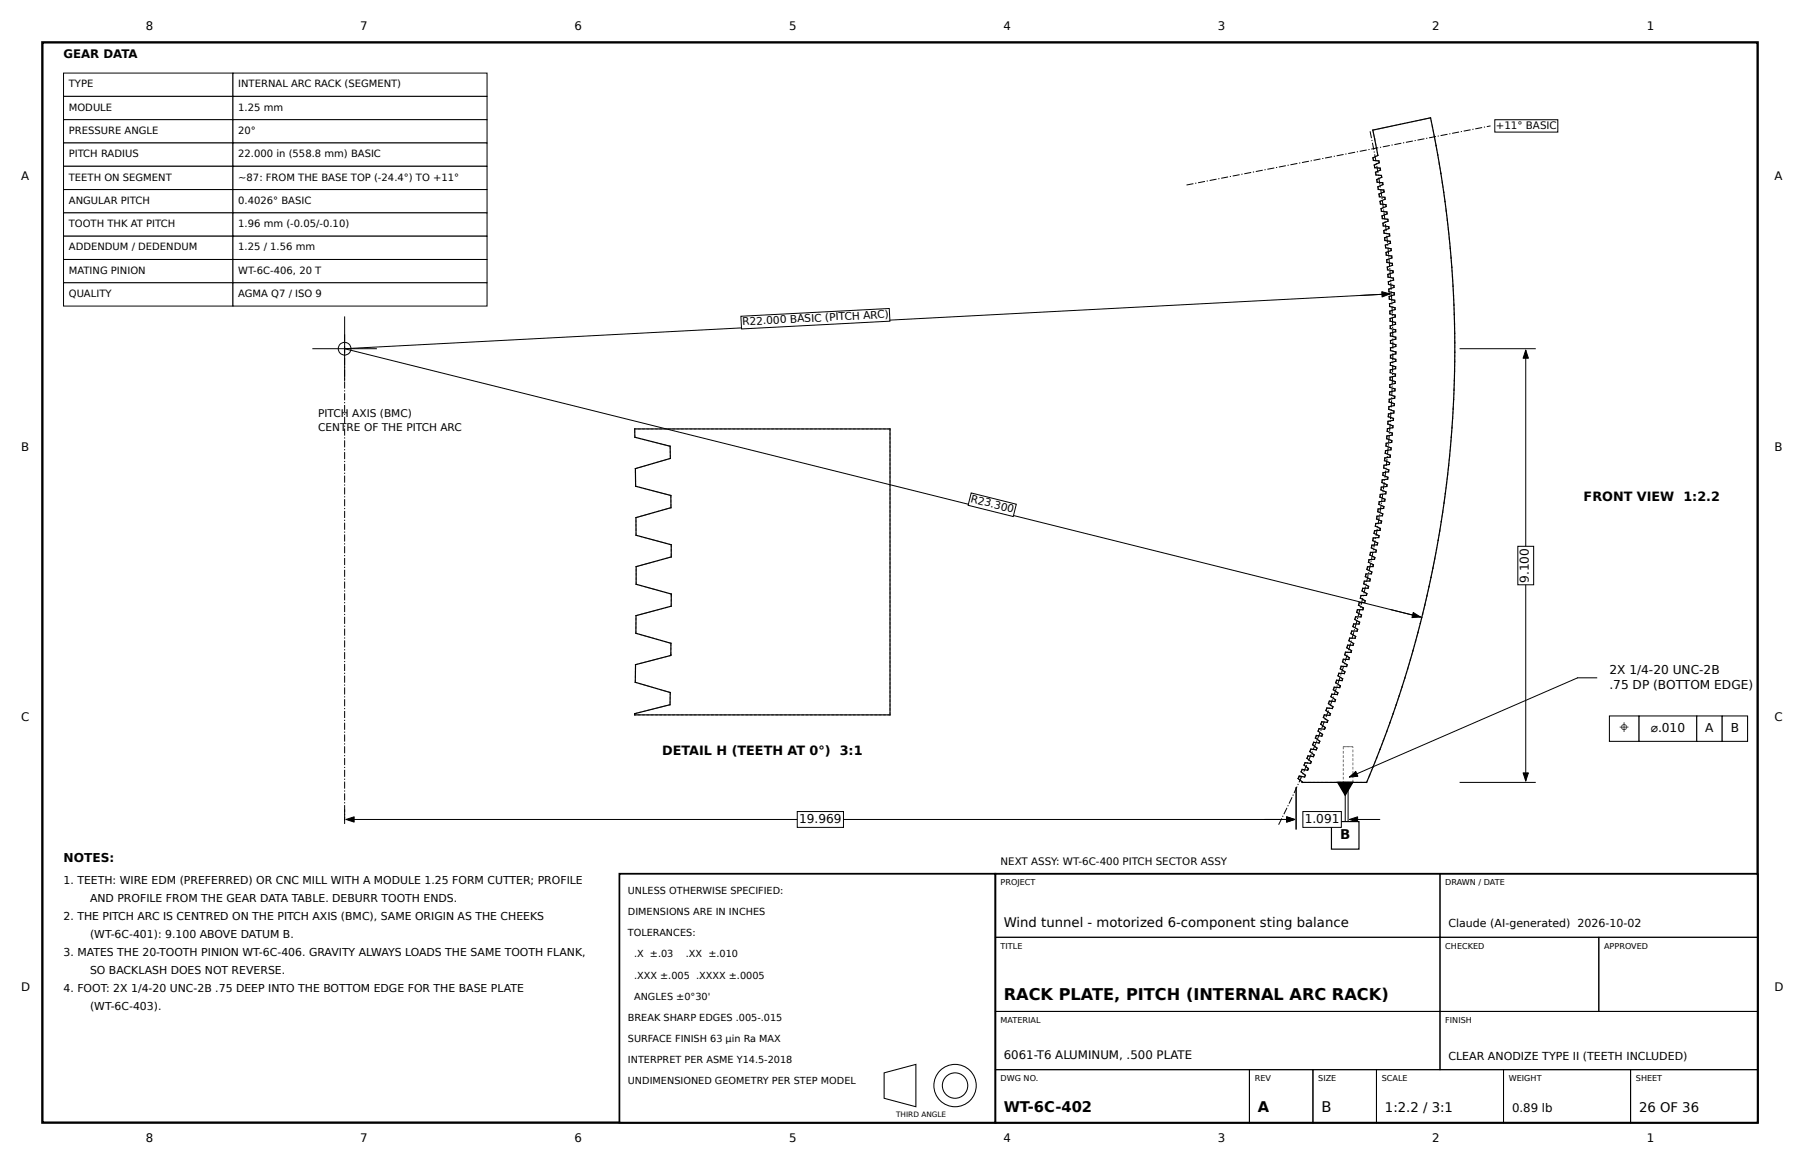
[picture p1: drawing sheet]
<svg xmlns="http://www.w3.org/2000/svg" width="432mm" height="279mm" viewBox="0 0 432 279" stroke-linecap="round" stroke-linejoin="round" font-family="sans-serif">
<path d="M10.2 10.2h411.4v259h-411.4z" fill="none" stroke="#000" stroke-width=".56"/>
<circle cx="82.7" cy="83.6" r="1.52" fill="none" stroke="#000" stroke-width=".24"/>
<g fill="#fff" stroke="#000" stroke-width=".24">
<path d="M15.2 17.5h40.7v5.6h-40.7z"/>
<path d="M55.9 17.5h60.9v5.6h-60.9z"/>
<path d="M15.2 23.1h40.7v5.6h-40.7z"/>
<path d="M55.9 23.1h60.9v5.6h-60.9z"/>
<path d="M15.2 28.7h40.7v5.6h-40.7z"/>
<path d="M55.9 28.7h60.9v5.6h-60.9z"/>
<path d="M15.2 34.3h40.7v5.6h-40.7z"/>
<path d="M55.9 34.3h60.9v5.6h-60.9z"/>
<path d="M15.2 39.9h40.7v5.6h-40.7z"/>
<path d="M55.9 39.9h60.9v5.6h-60.9z"/>
<path d="M15.2 45.5h40.7v5.6h-40.7z"/>
<path d="M55.9 45.5h60.9v5.6h-60.9z"/>
<path d="M15.2 51.1h40.7v5.5h-40.7z"/>
<path d="M55.9 51.1h60.9v5.5h-60.9z"/>
<path d="M15.2 56.6h40.7v5.6h-40.7z"/>
<path d="M55.9 56.6h60.9v5.6h-60.9z"/>
<path d="M15.2 62.2h40.7v5.6h-40.7z"/>
<path d="M55.9 62.2h60.9v5.6h-60.9z"/>
<path d="M15.2 67.8h40.7v5.6h-40.7z"/>
<path d="M55.9 67.8h60.9v5.6h-60.9z"/>
</g>
<g fill="none" stroke="#737373" stroke-width=".24" stroke-dasharray=".6 .4" stroke-linecap="butt">
<path d="M329.3 31.2l.5 2.1M329.4 37.9l1.1-.6M329.5 38.5l-.1-.6M329.7 39.6l1.2-.6M329.8 33.3l.4 2.1M330.2 35.4l.3 1.9M330.8 38.6l.1 .4M330.8 38.6l-1.3-.1M343.2 28.3l-13.9 2.9M343.6 30.5l-.4-2.2M344.1 32.7l-.5-2.2M344.5 34.9l-.4-2.2"/>
<path d="M344.9 37.2l-.4-2.3M345.3 39.4l-.4-2.2M329.8 40.2l-.1-.6M330 41.3l1.2-.5M330.1 42l-.1-.7M330.3 43.1l1.2-.6M330.4 43.7l-.1-.6M330.5 44.8l1.2-.5M330.6 45.4l-.1-.6M330.8 46.5l1.2-.5M330.9 47.2l-.1-.7M331.1 48.3l1.2-.5"/>
<path d="M331.1 40.3l.1 .5M331.1 40.3l-1.3-.1M331.2 48.9l-.1-.6M331.3 50l1.2-.5M331.4 42.1l.1 .4M331.4 42.1l-1.3-.1M331.4 50.7l-.1-.7M331.5 51.8l1.2-.5M331.6 52.4l-.1-.6M331.7 43.8v.1M331.7 43.8l-1.3-.1M331.7 43.9v.4"/>
<path d="M331.8 53.5l1.2-.5M331.8 54.2v-.7M331.9 45.6l.1 .4M331.9 45.6l-1.3-.2M332 55.3l1.2-.5M332 55.9v-.6M332.2 57l1.2-.4M332.2 47.3l.1 .5M332.2 47.3l-1.3-.1M332.2 57.7v-.7M332.3 58.8l1.3-.5M332.4 59.4l-.1-.6"/>
<path d="M332.5 49.1v.4M332.5 49.1l-1.3-.2M332.7 50.8v.5M332.7 50.8l-1.3-.1M332.9 52.6l.1 .4M332.9 52.6l-1.3-.2M333.1 54.4v.1M333.1 54.4l-1.3-.2M333.1 54.5l.1 .3M333.3 56.1l.1 .5M333.3 56.1l-1.3-.2M333.5 57.9l.1 .4"/>
<path d="M333.5 57.9l-1.3-.2M333.7 59.7v.4M333.7 59.7l-1.3-.3M345.7 41.6l-.4-2.2M346 43.9l-.3-2.3M346.3 46.1l-.3-2.2M346.6 48.3l-.3-2.2M346.9 50.6l-.3-2.3M347.2 52.8l-.3-2.2M347.5 55.1l-.3-2.3M347.7 57.4l-.2-2.3M347.9 59.6l-.2-2.2"/>
<path d="M332.5 60.6l1.2-.5M332.6 61.2l-.1-.6M332.7 62.3l1.2-.4M332.7 62.9v-.6M332.8 64.1l1.2-.5M332.9 64.7l-.1-.6M332.9 65.8l1.3-.4M333 66.5l-.1-.7M333.1 67.6l1.2-.4M333.1 68.2v-.6M333.2 69.3l1.2-.4M333.2 70v-.7"/>
<path d="M333.3 71.1l1.2-.4M333.3 71.7v-.6M333.3 72.9l1.3-.4M333.4 73.5l-.1-.6M333.4 74.6l1.3-.4M333.4 75.3v-.7M333.5 76.4l1.2-.4M333.5 77v-.6M333.5 78.2l1.3-.4M333.5 78.8v-.6M333.5 79.9l1.3-.4M333.9 61.4v.5"/>
<path d="M333.9 61.4l-1.3-.2M334 63.2v.4M334 63.2l-1.3-.3M334.1 64.9l.1 .3M334.1 64.9l-1.2-.2M334.2 65.2v.2M334.3 66.7v.5M334.3 66.7l-1.3-.2M334.4 68.5v.4M334.4 68.5l-1.3-.3M334.5 70.3v.4M334.5 70.3l-1.3-.3"/>
<path d="M334.6 72v.5M334.6 72l-1.3-.3M334.6 73.8l.1 .4M334.6 73.8l-1.2-.3M334.7 75.6v.3M334.7 75.6l-1.3-.3M334.7 75.9v.1M334.8 77.3v.5M334.8 77.3l-1.3-.3M334.8 79.1v.4M334.8 79.1l-1.3-.3M348.1 61.9l-.2-2.3"/>
<path d="M348.3 64.1l-.2-2.2M348.4 66.4l-.1-2.3M348.6 68.6l-.2-2.2M348.7 70.9l-.1-2.3M348.8 73.2l-.1-2.3M348.9 75.4l-.1-2.2M348.9 77.7v-2.3M349 80l-.1-2.3M333 99.9l.1-.6M333.1 99.3l1.3-.3M333.1 98.2l.1-.7M333.2 97.5l1.3-.2"/>
<path d="M333.2 96.4l.1-.6M333.3 95.8l1.3-.3M333.3 94.6l.1-.6M333.4 94l1.2-.3M333.4 92.9v-.6M333.4 92.3l1.3-.4M333.5 91.1v-.6M333.5 90.5l1.2-.3M333.5 89.4v-.7M333.5 88.7l1.3-.3M333.5 87.6v-.6M333.5 87l1.3-.4"/>
<path d="M333.5 80.5v-.6M333.6 85.8v-.6M333.6 81.7l1.2-.4M333.6 85.2l1.2-.3M333.6 82.3v-.6M333.6 84.1v-.7M333.6 83.4l1.2-.3M334.4 98.6v.4M334.4 98.6l-1.3-.4M334.5 96.8v.5M334.5 96.8l-1.3-.4M334.6 95.2v.3"/>
<path d="M334.6 95.1v.1M334.6 95.1l-1.3-.5M334.6 93.3v.4M334.6 93.3l-1.2-.4M334.7 91.5v.4M334.7 91.5l-1.2-.4M334.8 89.7l-.1 .5M334.8 89.7l-1.3-.3M334.8 88v.4M334.8 88l-1.3-.4M334.8 80.9v.4M334.8 80.9l-1.3-.4"/>
<path d="M334.8 86.2v.4M334.8 86.2l-1.2-.4M334.8 82.7v.4M334.8 82.7l-1.2-.4M334.8 84.4v.1M334.8 84.4l-1.2-.3M334.8 84.5v.4M348.6 98.1l.1-2.3M348.7 95.8l.1-2.2M348.8 93.6l.1-2.3M348.9 91.3v-2.3M348.9 89l.1-2.2"/>
<path d="M349 86.8v-2.3M349 82.2v-2.2M349 84.5v-2.3M152.3 104.9v-2M152.4 112.4l8.4-2.5M152.5 116.6l-.1-4.2M160.8 107v2.9M160.8 107l-8.5-2.1M160.9 118.8l.1 3M160.9 118.8l-8.4-2.2M213.5 102.9h-61.2M331 119.2l.1-.6"/>
<path d="M331.1 118.6l1.3-.2M331.3 117.5l.1-.7M331.4 116.8l1.3-.1M331.5 115.7l.1-.6M331.6 115.1l1.3-.2M331.7 114l.1-.7M331.8 113.3l1.3-.2M331.9 112.2l.1-.6M332 111.6l1.3-.2M332.1 110.5l.1-.7M332.2 109.8l1.3-.2M332.2 119.7v.5"/>
<path d="M332.2 119.7l-1.2-.5M332.3 108.7l.1-.6M332.4 108.1l1.3-.2M332.5 118l-.1 .4M332.5 118l-1.2-.5M332.5 107v-.7M332.5 106.3l1.3-.2M332.6 105.2l.1-.6M332.7 116.5v.2M332.7 104.6l1.3-.3M332.7 116.2v.3M332.7 116.2l-1.2-.5"/>
<path d="M332.8 103.4v-.6M332.8 102.8l1.3-.2M332.9 101.7l.1-.6M332.9 114.5v.4M332.9 114.5l-1.2-.5M333 101.1l1.2-.3M333.2 112.7l-.1 .4M333.2 112.7l-1.3-.5M333.3 111v.4M333.3 111l-1.2-.5M333.5 109.2v.4M333.5 109.2l-1.2-.5"/>
<path d="M333.7 107.4v.5M333.7 107.4l-1.2-.4M333.9 105.9l-.1 .2M333.9 105.7v.2M333.9 105.7l-1.3-.5M334 103.9v.4M334 103.9l-1.2-.5M334.2 102.1l-.1 .5M334.2 102.1l-1.3-.4M334.3 100.4l-.1 .4M334.3 100.4l-1.3-.5M346.7 118.4l.3-2.3"/>
<path d="M347 116.1l.3-2.2M347.3 113.9l.2-2.3M347.5 111.6l.2-2.2M347.7 109.4l.3-2.3M348 107.1l.1-2.2M348.1 104.9l.2-2.3M348.3 102.6l.2-2.2M348.5 100.4l.1-2.3M152.6 124.1l8.4-2.3M152.6 128.4v-4.3M152.6 135.9l8.4-2.3M161 130.6v3"/>
<path d="M161 130.6l-8.4-2.2M327.3 139.4l1.3-.1M327.5 138.3l.2-.6M327.7 137.7l1.3-.1M327.9 136.6l.2-.7M328.1 135.9h1.3M328.3 134.8l.1-.6M328.4 134.2l1.3-.1M328.6 133.1l.2-.6M328.7 138.9l-.1 .4M328.7 138.9l-1.2-.6M328.8 132.5l1.3-.1"/>
<path d="M329 131.4l.1-.6M329.1 137.2l-.1 .4M329.1 137.2l-1.2-.6M329.1 130.8l1.3-.1M329.3 129.7l.1-.7M329.4 135.6v.3M329.4 129l1.3-.1M329.5 135.4l-.1 .2M329.5 135.4l-1.2-.6M329.6 127.9l.1-.6M329.7 127.3l1.3-.1M329.8 133.7l-.1 .4"/>
<path d="M329.8 133.7l-1.2-.6M329.9 126.2l.1-.6M330 125.6l1.3-.2M330.2 132l-.1 .4M330.2 132l-1.2-.6M330.2 124.4l.1-.6M330.3 123.8l1.3-.1M330.5 130.2l-.1 .5M330.5 130.2l-1.2-.5M330.5 122.7l.1-.6M330.6 122.1l1.3-.2M330.8 121l.1-.7"/>
<path d="M330.8 128.5l-.1 .4M330.8 128.5l-1.2-.6M330.9 120.3l1.3-.1M331.1 127.1l-.1 .1M331.1 126.7v.4M331.1 126.7l-1.2-.5M331.4 125l-.1 .4M331.4 125l-1.2-.6M331.7 123.2l-.1 .5M331.7 123.2l-1.2-.5M332 121.5l-.1 .4M332 121.5l-1.2-.5"/>
<path d="M343.3 138.5l.4-2.2M343.7 136.3l.5-2.3M344.2 134l.4-2.2M344.6 131.8l.4-2.2M345 129.6l.4-2.2M345.4 127.4l.3-2.3M345.7 125.1l.4-2.2M346.1 122.9l.3-2.3M346.4 120.6l.3-2.2M152.5 159.4l8.4-2.2M152.5 151.9l.1-4.2M152.6 147.7l8.4-2.3"/>
<path d="M152.6 140.1v-4.2M160.9 157v.2M160.9 154.3v2.7M160.9 154.3l-8.4-2.4M161 142.5v.2M161 142.5l-8.4-2.4M161 142.7v2.7M321.7 159.8l1.3 .1M322.1 158.7l.2-.6M322.3 158.1l1.3 .1M322.6 157l.2-.6M322.8 156.4l1.3 .1"/>
<path d="M323.1 155.4l.2-.7M323.2 159.4l-.2 .5M323.2 159.4l-1.1-.7M323.3 154.7l1.3 .1M323.6 153.7l.2-.7M323.7 157.7l-.1 .5M323.7 157.7l-1.1-.7M323.8 153l1.3 .1M324.1 152l.2-.6M324.1 156.4v.1M324.2 156l-.1 .4M324.2 156l-1.1-.6"/>
<path d="M324.3 151.4h1.3M324.6 150.3l.1-.6M324.7 154.3l-.1 .5M324.7 154.3l-1.1-.6M324.7 149.7h1.3M325 148.6l.2-.6M325.2 148l1.3-.1M325.2 152.6l-.1 .5M325.2 152.6l-1.1-.6M325.5 146.9l.1-.7M325.6 146.2h1.3M325.7 150.9l-.1 .5"/>
<path d="M325.7 150.9l-1.1-.6M325.9 145.2l.2-.7M326.1 144.5h1.3M326.2 149.2l-.2 .5M326.2 149.2l-1.2-.6M326.3 143.4l.2-.6M326.5 142.8h1.3M326.6 147.5l-.1 .4M326.6 147.5l-1.1-.6M326.7 141.7l.2-.6M326.9 141.1h1.3M327 146l-.1 .2"/>
<path d="M327 145.8v.2M327 145.8l-1.1-.6M327.2 140l.1-.6M327.5 144.1l-.1 .4M327.5 144.1l-1.2-.7M327.9 142.4l-.1 .4M327.9 142.4l-1.2-.7M328.3 140.6l-.1 .5M328.3 140.6l-1.1-.6M338.3 158.3l.6-2.2M338.9 156.1l.7-2.2M339.6 153.9l.5-2.2"/>
<path d="M340.1 151.7l.6-2.2M340.7 149.5l.6-2.2M341.3 147.3l.5-2.2M341.8 145.1l.5-2.2M342.3 142.9l.5-2.2M342.8 140.7l.5-2.2M152.3 171.4v-.2M152.3 171.2l8.4-2.2M152.4 163.6l.1-4.2M160.8 166.1l-.1 2.9M160.8 166.1l-8.4-2.5M213.5 171.4v-68.5"/>
<path d="M213.5 171.4h-61.2M314.5 179.7l1.3 .1M314.9 178.6l.2-.6M315.1 178l1.3 .2M315.6 177l.2-.6M315.8 176.4l1.3 .1M315.9 179.4l-.1 .4M315.9 179.4l-1-.8M316.2 175.3l.2-.5M316.4 174.8l1.3 .1M316.6 177.8l-.2 .4M316.6 177.8l-1-.8"/>
<path d="M316.8 173.7l.3-.6M317.1 173.1l1.3 .1M317.3 176.1l-.2 .4M317.3 176.1l-1.1-.8M317.5 172.1l.2-.6M317.7 171.5l1.3 .1M317.8 174.6l-.1 .3M317.9 174.5l-.1 .1M317.9 174.5l-1.1-.8M318.1 170.4l.2-.6M318.3 169.8l1.3 .1M318.5 172.8l-.1 .4"/>
<path d="M318.5 172.8l-1-.7M318.7 168.7l.2-.6M318.9 168.1l1.3 .1M319.2 171.2l-.2 .4M319.2 171.2l-1.1-.8M319.3 167.1l.2-.6M319.5 166.5l1.3 .1M319.8 169.5l-.2 .4M319.8 169.5l-1.1-.8M319.9 165.4l.2-.6M320.1 164.8l1.3 .1M320.4 167.8l-.2 .4"/>
<path d="M320.4 167.8l-1.1-.7M320.4 163.8l.2-.6M320.6 163.2h1.3M320.9 166.2l-.1 .4M320.9 166.2l-1-.8M321 162.1l.2-.6M321.2 161.5h1.3M321.5 164.5l-.1 .4M321.5 164.5l-1.1-.7M321.5 160.4l.2-.6M322.1 162.8l-.2 .4M322.1 162.8l-1.1-.7"/>
<path d="M322.2 179.1h2.3M322.2 179.1v8.5M322.6 161.1l-.1 .4M322.6 161.1l-1.1-.7M324.5 179.1h-2.3M331.1 179.7l.8-2.1M331.9 177.6l.7-2.1M332.6 175.5l.8-2.2M333.4 173.3l.8-2.1M334.2 171.2l.7-2.1M334.9 169.1l.7-2.2M335.6 166.9l.7-2.1"/>
<path d="M336.3 164.8l.7-2.2M337 162.6l.7-2.2M337.7 160.4l.6-2.1M311.4 186.7l.3-.6M311.4 186.7l.7 .6M311.7 186.1l1.3 .2M311.7 186.1l-.3 .6M311.7 186.1l.4 .1M312.1 187.3l-.7-.6M312.1 186.2l-.4-.1M312.1 186.2v1.1M312.1 185.1l.3-.6"/>
<path d="M312.4 184.5l1.3 .2M312.4 187.6l-1-.9M312.8 183.5l.3-.6M313.1 182.9l1.3 .2M313.1 185.9l-.1 .4M313.1 185.9l-1-.8M313.5 181.9l.3-.6M313.8 184.5l-.1 .2M313.8 181.3l1.3 .2M313.9 184.3l-.1 .2M313.9 184.3l-1.1-.8M314.2 180.2l.3-.5"/>
<path d="M314.6 182.7l-.2 .4M314.6 182.7l-1.1-.8M315.3 181.1l-.2 .4M315.3 181.1l-1.1-.9M322.2 187.6h2.3M324.5 187.6h-2.3M324.5 187.6v-8.5M327.8 187.6l.7-1.6M327.8 187.6h-15.4M328.5 186l.9-2.1M329.4 183.9l.8-2.1M330.2 181.8l.9-2.1"/>
</g>
<path d="M82.7 76v15.2M75.1 83.6h15.2" fill="none" stroke="#000" stroke-width=".24"/>
<path d="M332 46l-.1-.4-1.3-.2-.1-.6 1.2-.5v-.5l-1.3-.1-.1-.6 1.2-.6-.1-.4-1.3-.1-.1-.7 1.2-.5-.1-.5-1.3-.1-.1-.6 1.2-.6-.1-.4-1.3-.1-.1-.6 1.1-.6-1.2-6.1 13.9-2.9a266.3 266.3 0 0 1-15.4 159.3h-15.4l-1-.9 .3-.6 1.3 .2 .1-.4-1-.8 .3-.6 1.3 .2 .2-.4-1.1-.8 .3-.6 1.3 .2 .2-.4-1.1-.8 .3-.6 1.3 .2 .2-.4-1.1-.9 .3-.5 1.3 .1 .1-.4-1-.8 .2-.6 1.3 .2 .2-.4-1-.8 .2-.6 1.3 .1 .2-.4-1.1-.8 .2-.5 1.3 .1 .1-.3 .1-.1-1.1-.8 .3-.6 1.3 .1 .1-.4-1-.7 .2-.6 1.3 .1 .2-.4-1.1-.8 .2-.6 1.3 .1 .2-.4-1.1-.8 .2-.6 1.3 .1 .2-.4-1.1-.7 .2-.6 1.3 .1 .1-.4-1-.8 .2-.6 1.3 .1 .1-.4M332 46h.1M332 46l-1.2 .5 .1 .7 1.3 .1 .1 .5-1.2 .5 .1 .6 1.3 .2v.4l-1.2 .5 .1 .7 1.3 .1v.5l-1.2 .5 .1 .6 1.3 .2 .1 .4-1.2 .5v.7l1.3 .3 .1 .3-1.2 .5v.6l1.3 .2 .1 .5-1.2 .4v.7l1.3 .2 .1 .4-1.3 .5 .1 .6 1.3 .3v.4l-1.2 .5 .1 .6 1.3 .2v.5l-1.2 .4v.6l1.3 .3v.4l-1.2 .5 .1 .6 1.2 .2 .1 .5-1.3 .4 .1 .7 1.3 .2v.5l-1.2 .4v.6l1.3 .3v.4l-1.2 .4v.7l1.3 .3v.4l-1.2 .4v.6l1.3 .3v.5l-1.3 .4 .1 .6 1.2 .3 .1 .4-1.3 .4v.7l1.3 .3v.4l-1.2 .4v.6l1.3 .3v.5l-1.3 .4v.6l1.3 .3v.4l-1.3 .4v.6l1.3 .4v.4l-1.2 .4v.6l1.2 .4v.4l-1.2 .3v.7l1.2 .3M334.8 84.4v.1M334.8 84.5v.4l-1.2 .3v.6l1.2 .4v.4l-1.3 .4v.6l1.3 .4v.4l-1.3 .3v.7l1.3 .3-.1 .5-1.2 .3v.6l1.2 .4v.4l-1.3 .4v.6l1.2 .4v.4l-1.2 .3-.1 .6 1.3 .6v.3l-1.3 .3-.1 .6 1.3 .4v.5l-1.3 .2-.1 .7 1.3 .4v.4l-1.3 .3-.1 .6 1.3 .5-.1 .4-1.2 .3-.1 .6 1.3 .4-.1 .5-1.3 .2v.6l1.2 .5v.4l-1.3 .3-.1 .6 1.3 .5-.1 .4-1.3 .2v.7l1.2 .4v.5l-1.3 .2-.1 .6 1.2 .5v.4l-1.3 .2-.1 .7 1.2 .5v.4l-1.3 .2-.1 .6 1.3 .5-.1 .4-1.3 .2-.1 .7 1.2 .5v.4l-1.3 .2-.1 .6 1.2 .5v.5l-1.3 .1-.1 .7 1.2 .5-.1 .4-1.3 .2-.1 .6 1.2 .5v.5l-1.3 .1-.1 .7 1.2 .5-.1 .4-1.3 .2-.1 .6 1.2 .5-.1 .5-1.3 .1-.1 .6 1.2 .6-.1 .4-1.3 .2-.1 .6 1.2 .5-.1 .5-1.3 .1-.1 .6 1.2 .6-.1 .4-1.3 .1-.1 .7 1.2 .5-.1 .5-1.3 .1-.1 .6 1.2 .6-.1 .4-1.3 .1-.2 .6 1.2 .6-.1 .4-1.3 .1-.1 .6 1.2 .6-.1 .2v.3h-1.3l-.2 .7 1.2 .6-.1 .4-1.3 .1-.2 .6 1.2 .6-.1 .4-1.3 .1-.1 .6 1.1 .6-.1 .5h-1.3l-.2 .6 1.2 .7-.1 .4h-1.3l-.2 .6 1.2 .7-.1 .4h-1.3l-.2 .7 1.1 .6-.1 .4h-1.3l-.1 .7 1.1 .6-.1 .4-1.3 .1-.2 .6 1.2 .6-.2 .5h-1.3l-.1 .6 1.1 .6-.1 .5h-1.3l-.2 .6 1.1 .6-.1 .5-1.3-.1-.2 .7 1.1 .6-.1 .5-1.3-.1-.2 .7 1.1 .6-.1 .5-1.3-.1-.2 .6 1.1 .7-.1 .5-1.3-.1-.2 .6 1.1 .7-.2 .5-1.3-.1-.2 .6 1.1 .7-.1 .4h-1.3l-.2 .6 1.1 .7-.2 .4h-1.3l-.2 .6 1.1 .7M152.3 102.9h61.2v68.5h-61.2v-.2l8.4-2.2 .1-2.9-8.4-2.5 .1-4.2 8.4-2.2v-.2v-2.7l-8.4-2.4 .1-4.2 8.4-2.3v-2.7v-.2l-8.4-2.4v-4.2l8.4-2.3v-3l-8.4-2.2v-4.3l8.4-2.3-.1-3-8.4-2.2-.1-4.2 8.4-2.5v-2.9l-8.5-2.1zM321.5 164.5h.1" fill="none" stroke="#000" stroke-width=".28"/>
<path d="M284.6 44.4l73-14.2M82.7 80.2v117.7M306.7 197.8a251.5 251.5 0 0 0 21.9-166.5" fill="none" stroke="#000" stroke-width=".24" stroke-dasharray="1.7 .4 .3 .4" stroke-linecap="butt"/>
<g fill="#fff" stroke="#000" stroke-width=".42">
<path d="M238.8 209.5h182.8v59.7h-182.8z"/>
<path d="M148.6 209.5h90.2v59.7h-90.2z"/>
</g>
<g fill="none" stroke="#000" stroke-width=".24">
<path d="M333.4 70.5l-7.2 .4M333.8 70.5l-251.1 13.1 258.4 64.5M350.3 83.6h18M366 84v103.3M333.7 146.2l7 1.8M383 162.6h-4.5l-54.8 23.8M82.7 194.2v2.5M83 196.5h227.6h-7.3M310.9 188.9v9.9M322.7 187.6v12.7M323.4 188.9v9.9M323.7 196.5h7.3"/>
<path d="M350.3 187.6h18M238.8 209.5h106.6v15.3h-106.6zM345.4 209.5h76.2v15.3h-76.2zM238.8 224.8h106.6v17.8h-106.6zM345.4 224.8h38.1v17.8h-38.1zM383.5 224.8h38.1v17.8h-38.1zM238.8 242.6h106.6v13.9h-106.6zM238.8 256.5h60.9v12.7h-60.9zM299.7 256.5h15.3v12.7h-15.3zM315 256.5h15.2v12.7h-15.2zM330.2 256.5h30.5v12.7h-30.5zM345.4 242.6h76.2v13.9h-76.2z"/>
<path d="M360.7 256.5h30.5v12.7h-30.5zM391.2 256.5h30.4v12.7h-30.4z"/>
</g>
<g fill="none" stroke="#000" stroke-width=".25">
<path d="M212.1 257.3l7.6-2v10.1l-7.6-2z"/>
<circle cx="229.1" cy="260.4" r="5.1"/>
<circle cx="229.1" cy="260.4" r="3"/>
</g>
<path d="M331.5 70l1.9 .5-1.9 .7zM366 84l.6 1.9h-1.2zM339 146.9l1.7 1.1-2 .1zM83 196.5l2-.6v1.3zM308.6 195.9l2 .6-2 .7zM323.7 196.5l2-.6v1.3zM323.7 186.4l1.5-1.4 .5 1.2zM365.4 185.4h1.2l-.6 1.9z" fill="#000" stroke="#000" stroke-width=".24"/>
<path d="M320.9 187.6h3.6l-1.8 3.1z" fill="#000" stroke="#000" stroke-width=".35"/>
<g fill="#fff" stroke="#000" stroke-width=".24">
<path d="M177.7 75.8l35.6-1.8 .2 3-35.6 1.9z"/>
<path d="M233 118.2l10.8 2.7-.7 3-10.9-2.7z"/>
<path d="M358.6 28.7h15.1v3h-15.1z"/>
<path d="M191.3 194.6h11v3.8h-11z"/>
<path d="M312.5 194.6h9.3v3.8h-9.3z"/>
<path d="M364.1 131h3.8v9.3h-3.8z"/>
</g>
<path d="M319.4 197h6.6v6.6h-6.6z" fill="#fff" stroke="#000" stroke-width=".28"/>
<g fill="#fff" stroke="#000" stroke-width=".25">
<path d="M386.1 171.7h7.1v6.1h-7.1z"/>
<path d="M393.2 171.7h13.8v6.1h-13.8z"/>
<path d="M407 171.7h6.1v6.1h-6.1z"/>
<path d="M413.1 171.7h6.1v6.1h-6.1z"/>
</g>
<text font-size="3.9" x="240.8" y="239.9">RACK PLATE, PITCH (INTERNAL ARC RACK)</text>
<g font-size="3.5">
<text x="240.8" y="266.6">WT-6C-402</text>
<text x="301.8" y="266.6">A</text>
<text x="317" y="266.6">B</text>
</g>
<text font-size="3.4" x="388.3" y="175.6">⌖</text>
<g font-size="3.2">
<text x="321.5" y="201.2">B</text>
<text x="240.8" y="222.2">Wind tunnel - motorized 6-component sting balance</text>
<text x="332.2" y="266.7">1:2.2 / 3:1</text>
<text x="393.2" y="266.7">26 OF 36</text>
</g>
<g font-size="3.1">
<text x="379.9" y="120.2">FRONT VIEW 1:2.2</text>
<text x="158.9" y="181.1">DETAIL H (TEETH AT 0°) 3:1</text>
</g>
<g font-size="2.9">
<text x="366.8" y="139.8" transform="rotate(-90 366.8 139.8)">9.100</text>
<text x="386.1" y="161.7">2X 1/4-20 UNC-2B</text>
<text x="386.1" y="165.3">.75 DP (BOTTOM EDGE)</text>
<text x="396" y="175.5">⌀.010</text>
<text x="409.1" y="175.5">A</text>
<text x="415.2" y="175.5">B</text>
<text x="191.7" y="197.3">19.969</text>
<text x="313" y="197.3">1.091</text>
<text x="15.2" y="206.7">NOTES:</text>
</g>
<g font-size="2.8">
<text x="35" y="7.1">8</text>
<text x="86.4" y="7.1">7</text>
<text x="137.8" y="7.1">6</text>
<text x="189.3" y="7.1">5</text>
<text x="240.7" y="7.1">4</text>
<text x="292.2" y="7.1">3</text>
<text x="343.6" y="7.1">2</text>
<text x="395" y="7.1">1</text>
<text x="15.2" y="14">GEAR DATA</text>
<text x="5.1" y="43.3">A</text>
<text x="425.7" y="43.3">A</text>
<text x="5.1" y="108">B</text>
<text x="425.7" y="108">B</text>
<text x="5.1" y="172.8">C</text>
<text x="425.7" y="172.8">C</text>
<text x="5.1" y="237.6">D</text>
<text x="425.7" y="237.6">D</text>
<text x="240.8" y="254.1">6061-T6 ALUMINUM, .500 PLATE</text>
<text x="362.7" y="266.8">0.89 lb</text>
<text x="35" y="273.8">8</text>
<text x="86.4" y="273.8">7</text>
<text x="137.8" y="273.8">6</text>
<text x="189.3" y="273.8">5</text>
<text x="240.7" y="273.8">4</text>
<text x="292.2" y="273.8">3</text>
<text x="343.6" y="273.8">2</text>
<text x="395" y="273.8">1</text>
</g>
<g font-size="2.6">
<text x="15.2" y="212">1. TEETH: WIRE EDM (PREFERRED) OR CNC MILL WITH A MODULE 1.25 FORM CUTTER; PROFILE</text>
<text x="15.2" y="220.7">2. THE PITCH ARC IS CENTRED ON THE PITCH AXIS (BMC), SAME ORIGIN AS THE CHEEKS</text>
<text x="21.6" y="216.4">AND PROFILE FROM THE GEAR DATA TABLE. DEBURR TOOTH ENDS.</text>
<text x="21.6" y="225">(WT-6C-401): 9.100 ABOVE DATUM B.</text>
<text x="347.5" y="222.4">Claude (AI-generated) 2026-10-02</text>
<text x="15.2" y="229.3">3. MATES THE 20-TOOTH PINION WT-6C-406. GRAVITY ALWAYS LOADS THE SAME TOOTH FLANK,</text>
<text x="21.6" y="233.6">SO BACKLASH DOES NOT REVERSE.</text>
<text x="15.2" y="237.9">4. FOOT: 2X 1/4-20 UNC-2B .75 DEEP INTO THE BOTTOM EDGE FOR THE BASE PLATE</text>
<text x="21.6" y="242.3">(WT-6C-403).</text>
<text x="347.5" y="254.1">CLEAR ANODIZE TYPE II (TEETH INCLUDED)</text>
</g>
<g font-size="2.5">
<text x="358.8" y="30.8">+11° BASIC</text>
<text x="178.1" y="78" transform="rotate(-3 178.1 78)">R22.000 BASIC (PITCH ARC)</text>
<text x="76.3" y="100">PITCH AXIS (BMC)</text>
<text x="76.3" y="103.3">CENTRE OF THE PITCH ARC</text>
<text x="232.7" y="120.4" transform="rotate(14 232.7 120.4)">R23.300</text>
<text x="240" y="207.5">NEXT ASSY: WT-6C-400 PITCH SECTOR ASSY</text>
</g>
<g font-size="2.4">
<text x="16.5" y="20.9">TYPE</text>
<text x="57.1" y="20.9">INTERNAL ARC RACK (SEGMENT)</text>
<text x="16.5" y="26.5">MODULE</text>
<text x="57.1" y="26.5">1.25 mm</text>
<text x="16.5" y="32.1">PRESSURE ANGLE</text>
<text x="57.1" y="32.1">20°</text>
<text x="16.5" y="37.7">PITCH RADIUS</text>
<text x="57.1" y="37.7">22.000 in (558.8 mm) BASIC</text>
<text x="16.5" y="43.3">TEETH ON SEGMENT</text>
<text x="57.1" y="43.3">~87: FROM THE BASE TOP (-24.4°) TO +11°</text>
<text x="16.5" y="48.9">ANGULAR PITCH</text>
<text x="57.1" y="48.9">0.4026° BASIC</text>
<text x="16.5" y="54.5">TOOTH THK AT PITCH</text>
<text x="57.1" y="54.5">1.96 mm (-0.05/-0.10)</text>
<text x="16.5" y="60.1">ADDENDUM / DEDENDUM</text>
<text x="16.5" y="65.6">MATING PINION</text>
<text x="57.1" y="60.1">1.25 / 1.56 mm</text>
<text x="57.1" y="65.6">WT-6C-406, 20 T</text>
<text x="16.5" y="71.2">QUALITY</text>
<text x="57.1" y="71.2">AGMA Q7 / ISO 9</text>
</g>
<g font-size="2.3">
<text x="150.6" y="214.4">UNLESS OTHERWISE SPECIFIED:</text>
<text x="150.6" y="219.4">DIMENSIONS ARE IN INCHES</text>
<text x="150.6" y="224.5">TOLERANCES:</text>
<text x="152.1" y="229.6">.X ±.03</text>
<text x="164.5" y="229.6">.XX ±.010</text>
<text x="152.1" y="234.7">.XXX ±.005 .XXXX ±.0005</text>
<text x="152.1" y="239.8">ANGLES ±0°30'</text>
<text x="150.6" y="244.8">BREAK SHARP EDGES .005-.015</text>
<text x="150.6" y="249.9">SURFACE FINISH 63 µin Ra MAX</text>
<text x="150.6" y="255">INTERPRET PER ASME Y14.5-2018</text>
<text x="150.6" y="260.1">UNDIMENSIONED GEOMETRY PER STEP MODEL</text>
</g>
<g font-size="1.9">
<text x="240" y="212.3">PROJECT</text>
<text x="346.7" y="212.3">DRAWN / DATE</text>
<text x="240" y="227.5">TITLE</text>
<text x="346.7" y="227.5">CHECKED</text>
<text x="384.8" y="227.5">APPROVED</text>
<text x="240" y="245.3">MATERIAL</text>
<text x="346.7" y="245.3">FINISH</text>
<text x="240" y="259.3">DWG NO.</text>
<text x="301" y="259.3">REV</text>
<text x="316.2" y="259.3">SIZE</text>
<text x="331.5" y="259.3">SCALE</text>
<text x="361.9" y="259.3">WEIGHT</text>
<text x="392.4" y="259.3">SHEET</text>
</g>
<text font-size="1.8" x="215" y="268">THIRD ANGLE</text>
</svg>
